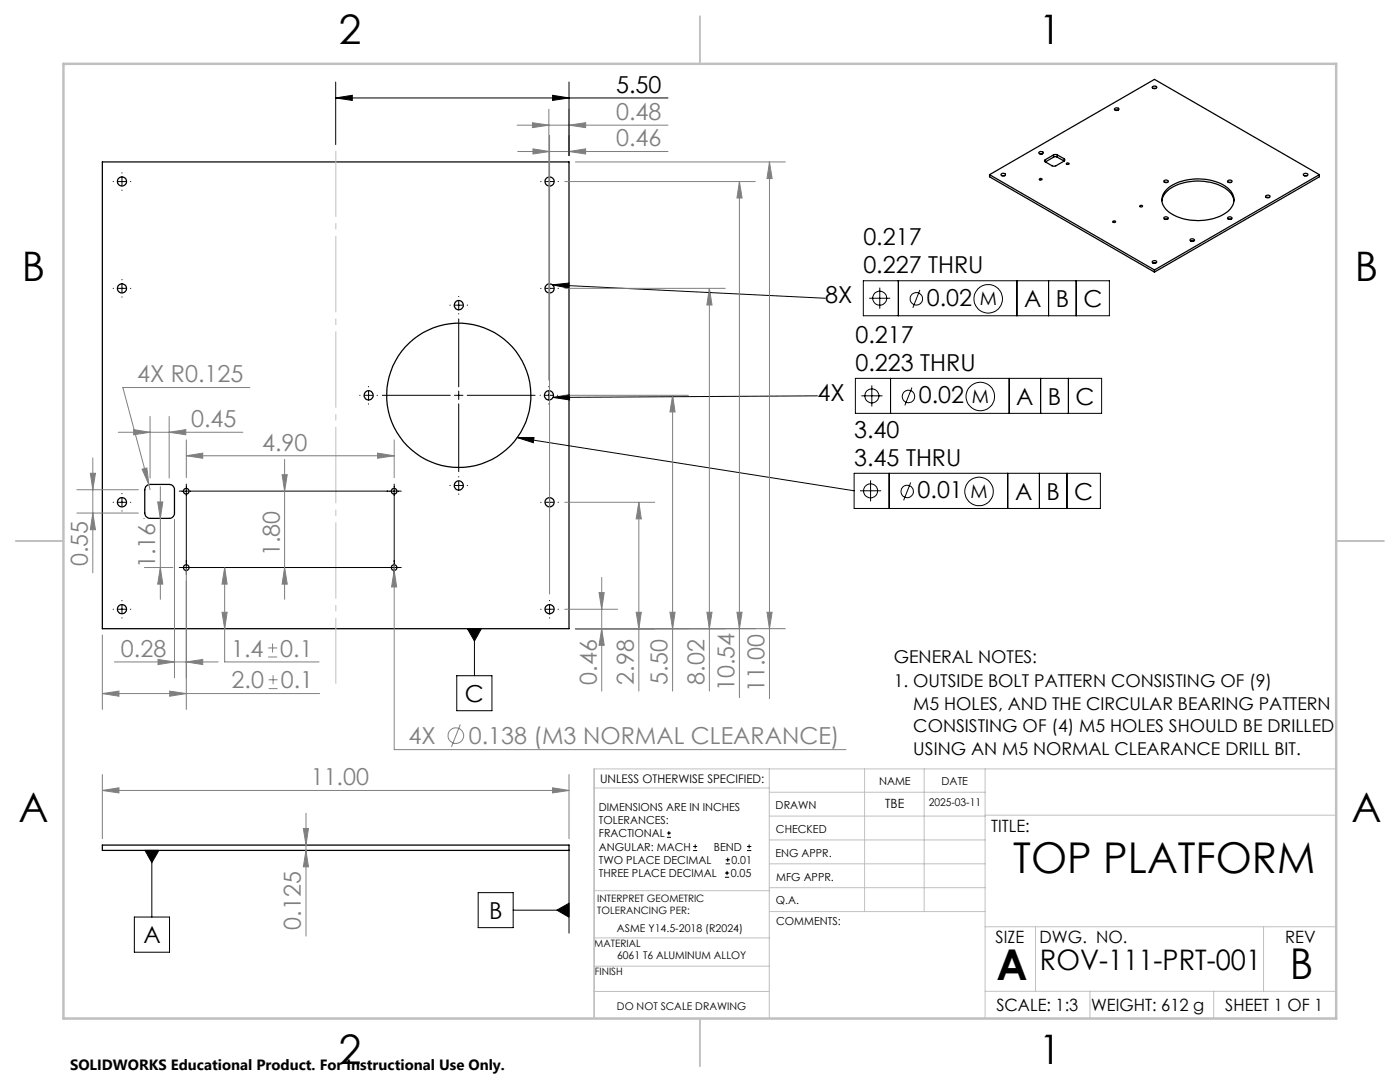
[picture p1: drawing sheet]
<svg xmlns="http://www.w3.org/2000/svg" width="279mm" height="216mm" viewBox="0 0 279 216" stroke-linecap="round" stroke-linejoin="round" font-family="sans-serif">
<g fill="none" stroke="#000" stroke-width=".25">
<path d="M230 17.3a.43 .43 0 0 1 .5-.2 .43 .43 0 0 1 .3 .5 .48 .48 0 0 1-.8-.3zM230.1 17.6h.5M20.4 32.3h93.2v93.1h-93.2zM197.5 34.9l32.9-19.1 32.9 19.1M197.5 34.9l32.9 19M197.5 34.9v.4l32.9 19M199.8 34.7a.46 .46 0 0 1 .5-.1 .46 .46 0 0 1 .3 .4 .51 .51 0 0 1-.8-.3zM200 35.1h.5M207.4 30.3a.45 .45 0 0 1 .5-.1 .45 .45 0 0 1 .3 .4 .49 .49 0 0 1-.9-.2zM207.4 35.7a.25 .25 0 0 1 .3-.1 .25 .25 0 0 1 .2 .3h-.3zM207.5 30.7h.5M208.6 31.9a.24 .24 0 0 0-.1 .2 .24 .24 0 0 0 .1 .2"/>
<path d="M208.6 31.9v.4M210.3 30.9h.7M210.3 31.4l.2-.1 .5 .1M210.3 30.9l-1.7 1M210.3 30.9v.5M210.3 31.4l-1.7 .9M211 30.9l1.4 .8M211 30.9v.5M211 31.4l1.4 .7M212.4 32.1l-2 1.1-.4-.1-1.4-.8M212.4 31.7l.1 .2-.1 .2M212.4 31.7v.4"/>
<path d="M212.8 32.6a.25 .25 0 0 1 .3-.1 .25 .25 0 0 1 .2 .3h-.4zM222.5 21.6a.42 .42 0 0 1 .5-.1 .42 .42 0 0 1 .2 .4 .4 .4 0 0 1-.5 .2 .4 .4 0 0 1-.2-.5zM222.6 22h.5M232.3 36.1a.52 .52 0 0 1 .9 .2 .46 .46 0 0 1-.5 .2 .46 .46 0 0 1-.4-.4zM232.4 36.4h.6M232.7 37.9a10 10 0 0 1 8.8-2 5.9 5.9 0 0 1 4.6 3.2 3.1 3.1 0 0 1-1.8 3.6 10.9 10.9 0 0 1-11-.4 2.74 2.74 0 0 1-.6-4.4zM245 36.1a.4 .4 0 0 1 .6-.2 .4 .4 0 0 1 .2 .5 .51 .51 0 0 1-.8-.3zM245.2 36.4h.5M252.6 39.1a.48 .48 0 0 1 .8 .2 .44 .44 0 0 1-.5 .2 .44 .44 0 0 1-.3-.4zM252.8 39.4h.5M260.1 34.8a.49 .49 0 0 1 .5-.2 .49 .49 0 0 1 .4 .4 .56 .56 0 0 1-.9-.2zM260.3 35.1h.5"/>
<path d="M263.3 34.9l-32.9 19M263.3 34.9v.4l-32.9 19M222.1 44.2a.25 .25 0 0 1 .3-.1 .25 .25 0 0 1 .2 .2h-.5zM227.5 41.1a.27 .27 0 0 1 .3-.1 .27 .27 0 0 1 .2 .2h-.5zM229.9 52.2a.47 .47 0 0 1 .5-.2 .47 .47 0 0 1 .4 .4 .52 .52 0 0 1-.9-.2zM230.1 52.5h.5M230.4 53.9v.4M231.9 40.1a4.6 4.6 0 0 1 3.5-3.4 10.8 10.8 0 0 1 9.7 1.3l.8 .9 .4 1.2M232.3 43.4a.51 .51 0 0 1 .9 .2 .46 .46 0 0 1-.6 .2 .46 .46 0 0 1-.3-.4zM232.4 43.7h.6M237.6 47.7a.4 .4 0 0 1 .5-.1 .4 .4 0 0 1 .2 .5 .42 .42 0 0 1-.5 .1 .42 .42 0 0 1-.2-.4zM237.7 48.1h.5"/>
<path d="M245 43.4a.4 .4 0 0 1 .6-.2 .4 .4 0 0 1 .2 .5 .43 .43 0 0 1-.5 .1 .43 .43 0 0 1-.3-.4zM245.2 43.7h.5M29.1 97.1l.5-.4h.4h3.8a1.02 1.02 0 0 1 1 1v4.7a1.02 1.02 0 0 1-1 1h-3.8a1.09 1.09 0 0 1-1.1-1v-4.7zM20.4 168.6h93.2v1.1h-93.2z"/>
<circle cx="24.3" cy="36.2" r=".91"/>
<circle cx="109.7" cy="36.2" r=".92"/>
<circle cx="24.3" cy="57.5" r=".92"/>
<circle cx="109.7" cy="57.5" r=".91"/>
<circle cx="73.6" cy="78.9" r=".91"/>
<circle cx="91.6" cy="78.9" r="14.4"/>
<circle cx="91.6" cy="60.9" r=".91"/>
<circle cx="109.5" cy="78.9" r=".91"/>
<circle cx="37.2" cy="98" r=".57"/>
<circle cx="78.6" cy="98" r=".57"/>
<circle cx="91.6" cy="96.9" r=".91"/>
<circle cx="24.3" cy="100.2" r=".92"/>
<circle cx="37.2" cy="113.3" r=".57"/>
<circle cx="78.6" cy="113.3" r=".57"/>
<circle cx="109.7" cy="100.2" r=".92"/>
<circle cx="24.3" cy="121.6" r=".91"/>
<circle cx="109.7" cy="121.6" r=".92"/>
</g>
<g fill="none" stroke="#808080" stroke-width=".2">
<path d="M103.2 25h30.1M103.3 30.2h30M106.3 24.5l3.2 .5-3.2 .5zM106.4 29.7l3.3 .5-3.3 .5zM109.5 21.8v54M109.7 27.1v91.4M112.7 36.2h38M113.6 30.2l3.3-.5v1zM113.6 25l3.3-.5v1zM113.6 21.8v9.2M114.8 32.3h41.9M147.6 36.2l.5 3.3h-1z"/>
<path d="M147.6 36.2v103M153.6 32.3l.5 3.3h-1zM153.6 32.3v107.1M112.7 57.5h32M141.6 57.5l.5 3.4h-1zM141.6 57.5v80.4M49.9 77.3h-25.4l5.2 19.4M112.6 78.9h24.8M134.2 78.9l.5 3.3h-1zM134.2 78.9v59M15.3 97.7h12.3M18 94.4h1l-.5 3.3z"/>
<path d="M18.5 91.4v22.9M23.6 86.3h24.9M26.7 85.7l3.3 .6-3.3 .4zM28.4 93.6l.9-.2 .4 3.3zM29.7 96.7l.3 1M30 83.1v12.3M32 97.1v22.5M33.8 86.3l3.3-.6v1zM33.8 83.1v12.3M37.2 90.9l3.3-.5v1zM37.2 87.8v7.5M37.2 90.9h41.5"/>
<path d="M56.3 94.7h1l-.5 3.3zM56.8 91.7v27.9M75.4 90.4l3.3 .5-3.3 .5zM78.7 87.8v7.5M15.3 102.4h12.3M18.5 102.4l.5 3.3h-1zM28.7 103.4h.1M28.8 113.2h5.7M31.5 100.2h1l-.5 3.2zM32 113.2l.5 3.4h-1zM34.8 103.6v31.7M37.2 113.5v28.1"/>
<path d="M44.8 113.2l.5 3.4h-1zM44.8 113.2v18.9h18.9M56.8 113.2l.5 3.4h-1zM78.7 113.8l.5 3.3h-1.1zM78.7 112.7v36.9h90.1M112.7 100.2h18M119.6 118.3h1l-.5 3.3zM120.1 115.2v22.7M127.5 100.2l.5 3.3h-1zM127.5 100.2v37.7M20.4 138.4l3.3-.5v1zM20.4 126.7v14.9"/>
<path d="M20.4 138.4h43.4M22.8 132.1h20.7M31.5 131.6l3.3 .5-3.3 .5zM33.9 137.9l3.3 .5-3.3 .5zM37.2 132.1l3.3-.5v1zM44.3 122.2h1l-.5 3.2zM53.5 131.1h1.8M53.5 129.3h1.8M53.6 137.4h1.8M53.6 135.6h1.8M54.4 128.4v1.8M54.5 134.7v1.8"/>
<path d="M112.7 121.6h10.6M114.8 125.4h41.9M120.1 125.4l.5 3.4h-1zM127 122.2h1l-.5 3.2zM133.7 122.2h1l-.5 3.2zM141.1 122.2h1l-.5 3.2zM147.1 122.2h1l-.5 3.2zM153.1 122.2h1l-.5 3.2zM20.4 157.7l3.3-.5v1zM20.4 154.6v12.8M20.4 157.7h93.2M91.9 144.6l-1.8 4.4"/>
<path d="M110.3 157.2l3.3 .5-3.3 .5zM113.6 154.6v12.8M60.5 165.3h1.1l-.5 3.3zM61.1 169.7l.5 3.3h-1.1zM61.1 162.3v24.5"/>
<circle cx="91" cy="146.8" r="1.55"/>
</g>
<g fill="none" stroke="#000" stroke-width=".2">
<path d="M67 19.5l3.3-.5v1zM67 16.4v12.5M67 19.5h66.3M110.3 19l3.3 .5-3.3 .5zM113.6 16.4v14.6M22.6 36.2h.1M23.5 36.2h1.7M24.3 34.5h.1M24.3 35.4v1.7M24.3 37.9v.1M26 36.2h.1M107.9 36.2h.1"/>
<path d="M108.8 36.2h1.7M109.7 34.5h.1M109.7 35.4v1.7M109.7 37.9v.1M111.4 36.2h.1M22.6 57.5h.1M23.5 57.5h1.7M24.3 55.8h.1M24.3 56.7v1.7M24.3 59.2v.1M26 57.5h.1M91.5 59.1v.1"/>
<path d="M107.9 57.5h.1M108.8 57.5h1.7M109.7 55.8h.1M109.7 56.7v1.7M109.7 59.2v.1M110.2 56.8l3.4-.3-.1 1zM110.2 56.8l54.5 2.7M111.4 57.5h.1M172.3 56h49.1v7h-49.1zM173.5 59.5h4.2M175.6 57.4v4.2M179.3 56v7"/>
<path d="M183.6 57.9l-1.4 3.5M203 56v7M209.3 56v7M214.8 56v7M71.8 78.9h.1M72.7 78.9h1.7M73.6 77.1v.1M73.6 78v1.7M75.2 78.9h.1M76.3 78.9h13.6M89.8 60.9h.1M90.7 78.9h1.7"/>
<path d="M90.7 60.9h1.7M91.5 60v1.7M91.5 62.6v.1M91.5 63.6v13.6M91.5 78v1.7M93.2 78.9h13.6M93.2 60.9h.1M107.8 78.9h.1M108.7 78.9h1.7M109.5 77.1v.1M109.5 78v1.7M110.3 79.3l3.4-.5v1z"/>
<path d="M111.2 78.9h.1M163.1 79l-52.8 .3M170.7 75.5h49.2v7h-49.2zM171.9 79h4.2M174 76.9v4.2M177.7 75.5v7M182 77.3l-1.4 3.6M201.4 75.5v7M207.7 75.5v7M213.2 75.5v7M24.3 98.5h.1M24.3 99.4v1.7"/>
<path d="M35.8 98h44.3M37.2 96.6v18.1M73.6 80.6h.1M78.7 96.6v18.1M89.8 96.9h.1M90.7 96.9h1.7M91.5 80.6v13.5M91.5 95.1v.1M91.5 96v1.7M91.5 98.6h.1M93.2 96.9h.1M103.2 87.3h3.4l-.2 1z"/>
<path d="M103.2 87.3l67.3 10.6M109.5 80.6h.1M109.7 98.5h.1M109.7 99.4v1.7M170.5 94.4h49.1v7.1h-49.1zM171.6 97.9h4.3M173.7 95.8v4.2M177.4 94.4v7.1M181.8 96.3l-1.5 3.5M201.1 94.4v7.1M207.4 94.4v7.1M212.9 94.4v7.1"/>
<path d="M22.6 100.2h.1M23.5 100.2h1.7M24.3 101.9v.1M24.3 119.8v.1M26 100.2h.1M35.8 113.2h44.3M107.9 100.2h.1M108.8 100.2h1.7M109.7 101.9v.1M109.7 119.8v.1M111.4 100.2h.1M22.6 121.6h.1"/>
<path d="M23.5 121.6h1.7M24.3 120.7v1.7M24.3 123.3h.1M26 121.6h.1M91.2 134.8h7v7h-7zM93.3 125.4h2.8l-1.4 2.5zM94.7 125.4v9.4M107.9 121.6h.1M108.8 121.6h1.7M109.7 120.7v1.7M109.7 123.3h.1M111.4 121.6h.1"/>
<path d="M28.9 169.7h2.8l-1.4 2.4zM30.3 169.7v13.3M95.4 178.1h7v7h-7zM113.6 169.7v16.5M133.1 167.1h.8M133.1 166.2h.8M133.5 165.8v.9M138.3 169.7h.8M138.3 168.9h.8M138.7 168.5v.8M144.7 175h.8M144.7 174.2h.8"/>
<path d="M144.8 172.4h.9M144.8 171.6h.9M145.1 173.8v.8M145.2 171.1v.9M149.1 169.7h.8M149.1 168.9h.8M149.5 168.5v.8M26.8 183h7v7h-7zM102.4 181.6h11.2M111.1 181.6l2.5-1.4v2.8z"/>
<circle cx="175.6" cy="59.5" r="1.39"/>
<circle cx="182.9" cy="59.6" r="1.24"/>
<circle cx="197.2" cy="59.6" r="2.85"/>
<circle cx="174" cy="79" r="1.4"/>
<circle cx="181.3" cy="79.1" r="1.26"/>
<circle cx="195.6" cy="79.1" r="2.83"/>
<circle cx="173.7" cy="97.9" r="1.41"/>
<circle cx="181" cy="98.1" r="1.25"/>
<circle cx="195.4" cy="98.1" r="2.84"/>
</g>
<path d="M67 30.1v106.3" fill="none" stroke="#c0c0c0" stroke-width=".2" stroke-dasharray="15.2 1.3 1.3 1.3" stroke-dashoffset="2.1" stroke-linecap="butt"/>
<g fill="none" stroke="#c0c0c0" stroke-width=".2">
<path d="M118.6 157.2h34.9M153.5 153.4v49.8M153.5 158.1h43.1M172.5 153.4v28.5M184.4 153.4v28.5M196.6 153.4v49.8M266.7 153.4h-148.1v49.8M118.6 177.7h35M153.5 167.6h43.1M153.5 162.8h43.1M153.5 172.4h43.1M153.5 177.1h43.1"/>
<path d="M196.6 162.7h70.1M118.6 197.8h34.9M118.6 192.8h34.9M118.6 187.1h35M153.6 181.9h43M196.6 197.8h70.1M196.6 184.9h70.1M206.7 184.9v12.9M217.5 197.8v5.4M242.2 197.8v5.4M252.2 184.9v12.9"/>
</g>
<path d="M139.7 3.2v9.5M3.1 107.9h9.6M266.7 107.9h9.5M139.7 203.2v9.6" fill="none" stroke="#c0c0c0" stroke-width=".25"/>
<path d="M12.7 12.7h254v190.5h-254z" fill="none" stroke="#c0c0c0" stroke-width=".5"/>
<path d="M28.9 169.7l1.4 2.4 1.4-2.4zM111.1 181.6l2.5 1.4v-2.8zM110.2 56.8l3.4-.3-.1 1zM110.3 79.3l3.4-.5v1zM103.2 87.3h3.4l-.2 1zM93.3 125.4l1.4 2.5 1.4-2.5z" fill="#000"/>
<g fill="#808080">
<path d="M33.8 86.3l3.3-.6v1zM26.7 85.7l3.3 .6-3.3 .4z"/>
<path d="M33.9 137.9l3.3 .5-3.3 .5zM20.4 138.4l3.3-.5v1zM37.2 132.1l3.3-.5v1zM31.5 131.6l3.3 .5-3.3 .5z"/>
<path d="M20.4 157.7l3.3-.5v1zM110.3 157.2l3.3 .5-3.3 .5zM28.4 93.6l1.3 3.1-.4-3.3zM37.2 90.9l3.3-.5v1zM75.4 90.4l3.3 .5-3.3 .5zM44.8 113.2l.5 3.4h-1zM44.3 122.2h1l-.5 3.2zM106.4 29.7l3.3 .5-3.3 .5zM113.6 30.2l3.3-.5v1zM106.3 24.5l3.2 .5-3.2 .5zM113.6 25l3.3-.5v1zM78.7 113.8l-.6 3.3h1.1z"/>
<path d="M56.8 113.2l.5 3.4h-1zM56.3 94.7h1l-.5 3.3zM120.1 125.4l.5 3.4h-1zM119.6 118.3h1l-.5 3.3zM133.7 122.2h1l-.5 3.2zM134.2 78.9l.5 3.3h-1z"/>
<path d="M60.5 165.3h1.1l-.5 3.3zM61.1 169.7l.5 3.3h-1.1zM153.6 32.3l.5 3.3h-1zM153.1 122.2h1l-.5 3.2zM18 94.4h1l-.5 3.3zM18.5 102.4l.5 3.3h-1zM31.5 100.2h1l-.5 3.2zM32 113.2l.5 3.4h-1zM127.5 100.2l.5 3.3h-1zM127 122.2h1l-.5 3.2zM141.6 57.5l.5 3.4h-1zM141.1 122.2h1l-.5 3.2zM147.6 36.2l.5 3.3h-1zM147.1 122.2h1l-.5 3.2z"/>
</g>
<path d="M67 19.5l3.3-.5v1zM110.3 19l3.3 .5-3.3 .5z" fill="#000"/>
<g font-size="8.5">
<text x="202.2" y="174.2">TOP PLATFORM</text>
<text x="198.9" y="195.5">A</text>
<text x="257.4" y="195.4">B</text>
</g>
<g font-size="8.1">
<text x="67.6" y="8.9">2</text>
<text x="207.3" y="8.9">1</text>
<text x="4.4" y="56.1">B</text>
<text x="270.4" y="56.1">B</text>
<text x="3.7" y="164.1">A</text>
<text x="269.7" y="164.1">A</text>
<text x="67.6" y="212.4">2</text>
<text x="207.3" y="212.4">1</text>
</g>
<text font-size="5.6" x="207.5" y="193.5">ROV-111-PRT-001</text>
<g font-size="4.7" fill="#808080">
<text x="123" y="23.9">0.48</text>
<text x="123" y="29.2">0.46</text>
<text x="27.4" y="76.3">4X R0.125</text>
<text x="38.1" y="85.2">0.45</text>
<text x="52.3" y="89.9">4.90</text>
<text x="17.5" y="113" transform="rotate(-90 17.5 113)">0.55</text>
<text x="31" y="113.4" transform="rotate(-90 31 113.4)">1.16</text>
<text x="55.8" y="111" transform="rotate(-90 55.8 111)">1.80</text>
<text x="24.1" y="131.1">0.28</text>
<text x="46.1" y="131">1.4</text>
<text x="55.9" y="131">0.1</text>
<text x="46.2" y="137.3">2.0</text>
<text x="56" y="137.3">0.1</text>
<text x="119.1" y="136.6" transform="rotate(-90 119.1 136.6)">0.46</text>
<text x="126.5" y="136.6" transform="rotate(-90 126.5 136.6)">2.98</text>
<text x="133.2" y="136.6" transform="rotate(-90 133.2 136.6)">5.50</text>
<text x="140.6" y="136.6" transform="rotate(-90 140.6 136.6)">8.02</text>
<text x="146.6" y="137.9" transform="rotate(-90 146.6 137.9)">10.54</text>
<text x="152.6" y="138.1" transform="rotate(-90 152.6 138.1)">11.00</text>
<text x="81.6" y="148.5">4X</text>
<text x="93.6" y="148.5">0.138 (M3 NORMAL CLEARANCE)</text>
<text x="62" y="156.7">11.00</text>
<text x="60.1" y="185.5" transform="rotate(-90 60.1 185.5)">0.125</text>
</g>
<g font-size="4.7">
<text x="123" y="18.5">5.50</text>
<text x="172.3" y="49">0.217</text>
<text x="172.3" y="54.5">0.227 THRU</text>
<text x="164.7" y="60.5">8X</text>
<text x="184.9" y="61">0.02</text>
<text x="204.4" y="61.3">A</text>
<text x="210.7" y="61.3">B</text>
<text x="216.2" y="61.3">C</text>
<text x="170.7" y="68.5">0.217</text>
<text x="170.7" y="74">0.223 THRU</text>
<text x="163.1" y="80">4X</text>
<text x="183.4" y="80.5">0.02</text>
<text x="202.8" y="80.7">A</text>
<text x="209.1" y="80.7">B</text>
<text x="214.6" y="80.7">C</text>
<text x="170.5" y="87.4">3.40</text>
<text x="170.5" y="93">3.45 THRU</text>
<text x="183.1" y="99.4">0.01</text>
<text x="202.6" y="99.7">A</text>
<text x="208.9" y="99.7">B</text>
<text x="214.4" y="99.7">C</text>
<text x="92.8" y="140.1">C</text>
<text x="97.6" y="183.4">B</text>
<text x="28.6" y="188.2">A</text>
</g>
<g font-size="3.7">
<text x="195.5" y="60.9">M</text>
<text x="193.9" y="80.4">M</text>
<text x="193.7" y="99.4">M</text>
</g>
<g font-size="3.5">
<text x="178.4" y="132.3">GENERAL NOTES:</text>
<text x="178.4" y="137.1">1. OUTSIDE BOLT PATTERN CONSISTING OF (9)</text>
<text x="182.3" y="141.6">M5 HOLES, AND THE CIRCULAR BEARING PATTERN</text>
<text x="182.3" y="146.2">CONSISTING OF (4) M5 HOLES SHOULD BE DRILLED</text>
<text x="182.3" y="150.7">USING AN M5 NORMAL CLEARANCE DRILL BIT.</text>
</g>
<g font-size="3.4">
<text x="197.8" y="166">TITLE:</text>
<text x="198.7" y="188.1">SIZE</text>
<text x="207.5" y="188.1">DWG. NO.</text>
<text x="256.5" y="188.2">REV</text>
<text x="198.8" y="201.7">SCALE: 1:3</text>
<text x="217.7" y="201.8">WEIGHT: 612 g</text>
<text x="244.5" y="201.7">SHEET 1 OF 1</text>
</g>
<text font-size="3" x="14" y="213.5">SOLIDWORKS Educational Product. For Instructional Use Only.</text>
<text font-size="2.5" x="176.7" y="161.3">TBE</text>
<text font-size="2.4" x="119.8" y="156.2">UNLESS OTHERWISE SPECIFIED:</text>
<g font-size="2.2">
<text x="119.5" y="161.8">DIMENSIONS ARE IN INCHES</text>
<text x="154.8" y="161.4">DRAWN</text>
<text x="175.4" y="156.6">NAME</text>
<text x="187.9" y="156.7">DATE</text>
<text x="119.5" y="164.4">TOLERANCES:</text>
<text x="119.5" y="167.1">FRACTIONAL</text>
<text x="154.9" y="166.3">CHECKED</text>
<text x="119.5" y="169.7">ANGULAR: MACH</text>
<text x="119.5" y="172.4">TWO PLACE DECIMAL</text>
<text x="142.5" y="169.7">BEND</text>
<text x="146" y="172.4">0.01</text>
<text x="154.8" y="170.9">ENG APPR.</text>
<text x="119.5" y="175">THREE PLACE DECIMAL</text>
<text x="145.8" y="175">0.05</text>
<text x="154.9" y="175.7">MFG APPR.</text>
<text x="154.9" y="180.4">Q.A.</text>
<text x="154.9" y="184.6">COMMENTS:</text>
</g>
<g font-size="2.1">
<text x="185.3" y="160.7">2025-03-11</text>
<text x="123.1" y="186.1">ASME Y14.5-2018 (R2024)</text>
<text x="123.2" y="191.3">6061 T6 ALUMINUM ALLOY</text>
<text x="123.1" y="201.6">DO NOT SCALE DRAWING</text>
</g>
<g font-size="2">
<text x="119.2" y="179.9">INTERPRET GEOMETRIC</text>
<text x="119.2" y="182.4">TOLERANCING PER:</text>
<text x="118.6" y="189">MATERIAL</text>
<text x="118.7" y="194.6">FINISH</text>
</g>
</svg>
